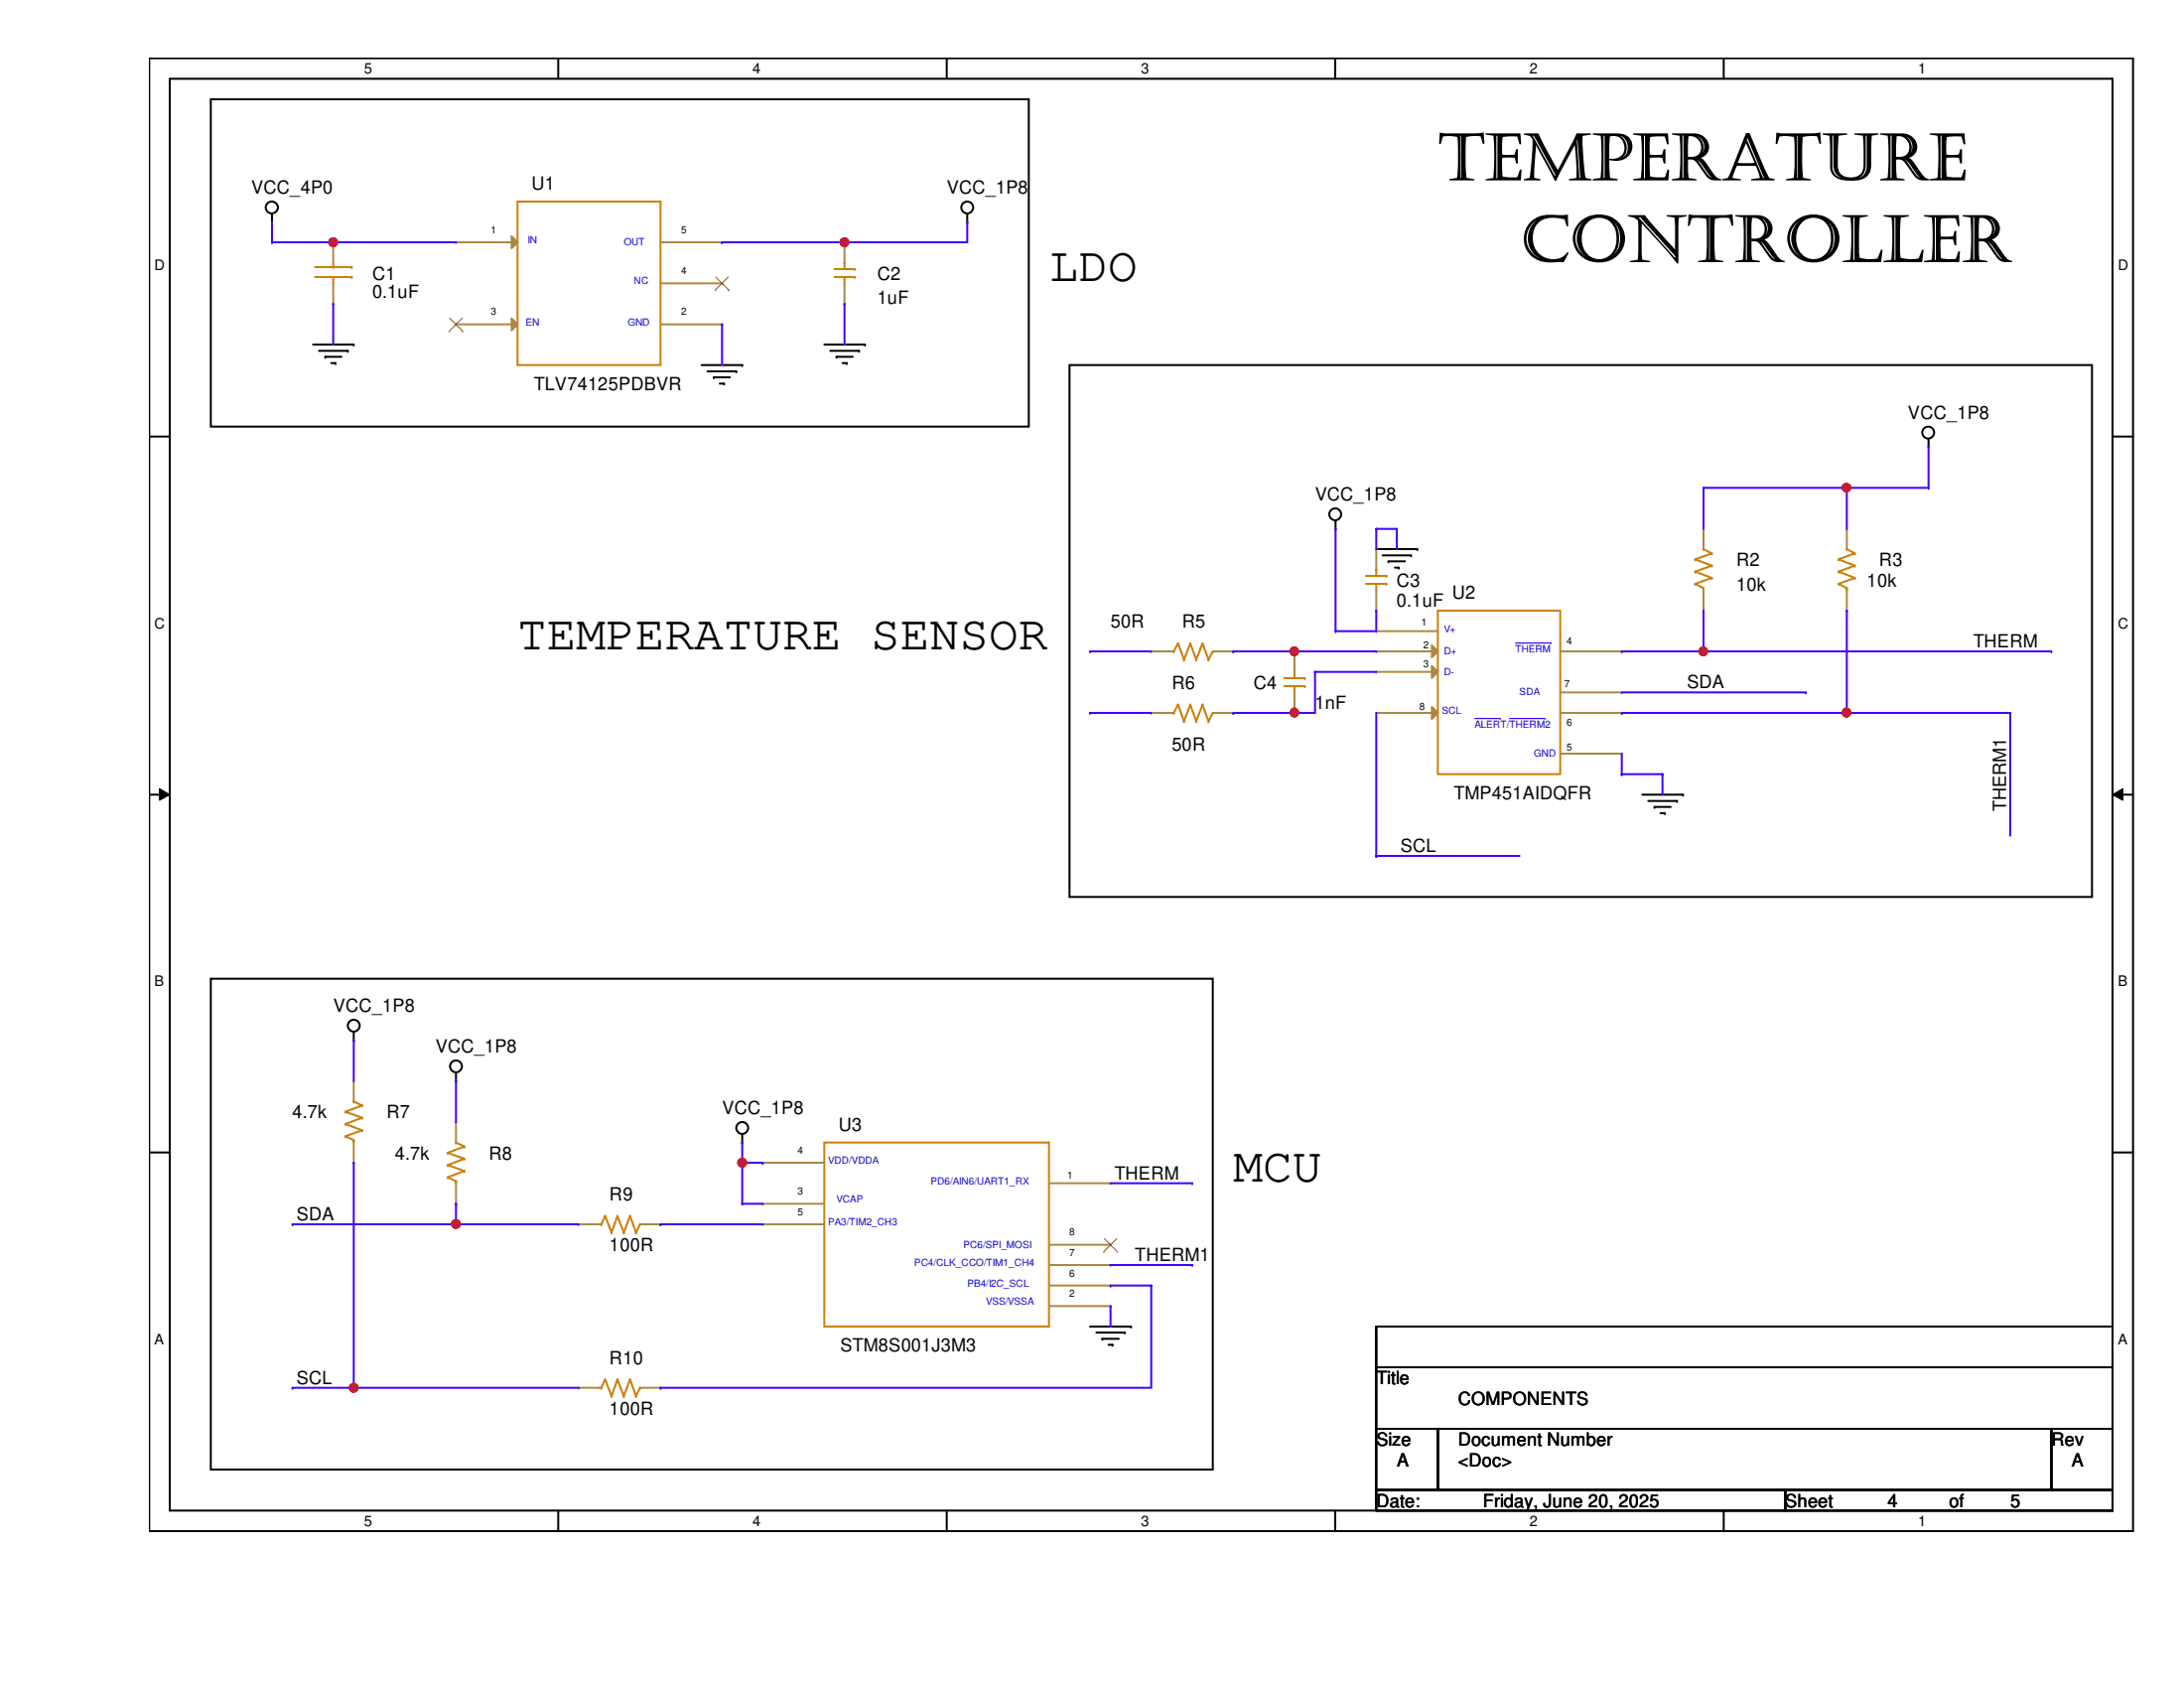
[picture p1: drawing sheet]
<svg xmlns="http://www.w3.org/2000/svg" width="279mm" height="216mm" viewBox="0 0 279 216" stroke-linecap="round" stroke-linejoin="round" font-family="sans-serif">
<path d="M19.1 7.5h253.8v188.3h-253.8zM21.7 10.1h248.6v183.1h-248.6z" fill="none" stroke="#000" stroke-width=".25"/>
<g fill="#fff">
<path d="M46.6 7.7h1v2.1h-1z"/>
<path d="M46.6 193.5h1v2.1h-1z"/>
</g>
<path d="M71.4 7.5v2.6M71.4 193.2v2.6" fill="none" stroke="#000" stroke-width=".25"/>
<g fill="#fff">
<path d="M96.3 7.7h1v2.1h-1z"/>
<path d="M96.3 193.5h1v2.1h-1z"/>
</g>
<path d="M121.1 7.5v2.6M121.1 193.2v2.6" fill="none" stroke="#000" stroke-width=".25"/>
<g fill="#fff">
<path d="M146 7.7h1v2.1h-1z"/>
<path d="M146 193.5h1v2.1h-1z"/>
</g>
<path d="M170.8 7.5v2.6M170.8 193.2v2.6" fill="none" stroke="#000" stroke-width=".25"/>
<g fill="#fff">
<path d="M195.7 7.7h1v2.1h-1z"/>
<path d="M195.7 193.5h1v2.1h-1z"/>
</g>
<path d="M220.5 7.5v2.6M220.5 193.2v2.6" fill="none" stroke="#000" stroke-width=".25"/>
<g fill="#fff">
<path d="M245.4 7.7h1v2.1h-1z"/>
<path d="M245.4 193.5h1v2.1h-1z"/>
<path d="M19.8 32.9h1.3v2.1h-1.3z"/>
<path d="M270.9 32.9h1.3v2.1h-1.3z"/>
<path d="M19.8 78.7h1.3v2.1h-1.3z"/>
<path d="M270.9 78.7h1.3v2.1h-1.3z"/>
</g>
<path d="M19.1 55.8h2.6M270.3 55.8h2.6" fill="none" stroke="#000" stroke-width=".25"/>
<g fill="#fff">
<path d="M19.8 124.5h1.2v2.1h-1.2z"/>
<path d="M270.9 124.5h1.3v2.1h-1.3z"/>
</g>
<path d="M19.1 101.6h2.6M270.3 101.6h2.6" fill="none" stroke="#000" stroke-width=".25"/>
<path d="M20.4 100.9l1.3 .7-1.3 .8zM270.3 101.6l1.3-.7v1.5z" fill="#000"/>
<path d="M20.4 100.9l1.3 .7-1.3 .8zM270.3 101.6l1.3-.7v1.5z" fill="none" stroke="#000" stroke-width=".13"/>
<g fill="#fff">
<path d="M19.8 170.3h1.2v2h-1.2z"/>
<path d="M270.9 170.3h1.3v2h-1.3z"/>
</g>
<g fill="none" stroke="#000" stroke-width=".25">
<path d="M27 12.7h104.6v41.9h-104.6zM34.8 28.4h.1M34.8 27.3v1.1M123.7 28.4h.1M123.7 27.3v1.1M40 44.1h5.3M40.8 44.9h3.7M41.6 45.6h.1M41.6 45.6h2.1M42.4 46.4h.5M42.9 46.4h.1M44.5 44.9h.1"/>
<path d="M45.3 44.1h.1M89.7 46.7h5.3M90.5 47.5h3.7M91.3 48.3h.1M91.3 48.3h2.1M92.1 49.1h.5M92.6 49.1h.1M94.2 47.5h.1M95 46.7h.1M105.5 44.1h5.2M106.2 44.9h3.7M107 45.6h.1"/>
<path d="M107 45.6h2.1M107.8 46.4h.5M108.3 46.4h.1M109.9 44.9h.1M110.7 44.1h.1M136.8 46.7h130.8v68h-130.8zM246.7 57.1h.1M246.7 56.1v1M170.9 67.6h.1M170.9 66.6v1M176.1 70.2h5.2M176.9 71h3.6"/>
<path d="M177.6 71.8h.1M177.6 71.8h2.1M178.4 72.6h.5M178.9 72.6h.1M180.5 71h.1M181.3 70.2h.1M210.1 101.6h5.2M210.9 102.4h3.6M211.7 103.2h.1M211.7 103.2h2M212.4 104h.6M213 104h.1"/>
<path d="M214.5 102.4h.1M215.3 101.6h.1M27 125.2h128.2v62.8h-128.2zM45.3 133.1h.1M45.3 132v1.1M58.3 138.3h.1M58.3 137.2v1.1M19.1 147.4h2.6M95 146.1h.1M95 145.1v1M270.3 147.4h2.6M139.4 169.7h5.3"/>
<path d="M140.3 170.4h3.6M141 171.2h.1M141 171.2h2.1M141.8 172h.5M142.3 172h.1M143.9 170.4h.1M144.7 169.7h.1M176.1 169.7h94.2v5.2h-94.2zM176.1 174.9h94.2v7.9h-94.2zM176.1 182.8h7.8v7.8h-7.8zM176.1 190.6h52.3v2.6h-52.3zM183.9 182.8h78.5v7.8h-78.5z"/>
<path d="M228.4 190.6h41.9v2.6h-41.9zM262.4 182.8h7.9v7.8h-7.9z"/>
<circle cx="34.8" cy="26.5" r=".77"/>
<circle cx="123.7" cy="26.5" r=".76"/>
<circle cx="246.7" cy="55.3" r=".76"/>
<circle cx="170.8" cy="65.8" r=".76"/>
<circle cx="45.3" cy="131.2" r=".76"/>
<circle cx="58.3" cy="136.4" r=".76"/>
<circle cx="95" cy="144.3" r=".76"/>
</g>
<g fill="none" stroke="#cc8006" stroke-width=".25">
<path d="M40.3 35.4h4.7M40.3 34.2h4.7M42.6 34.2h.1M42.6 35.4h.1M42.6 33.6v.6M42.6 35.4v.8M45 35.4h.1M45 34.2h.1M66.2 25.8h18.3v20.9h-18.3zM174.8 74.7h2.6M174.8 73.7h2.6M176.1 72.9h.1"/>
<path d="M176.1 74.7h.1M176.1 72.9v.8M176.1 74.7v.8M177.4 74.7h.1M177.4 73.7h.1M149.9 91.2h.3M149.9 83.3h.3M150.2 91.2h.1M150.2 83.3h.1M150.7 90.1h.1M150.7 82.3h.1M150.7 90.1l-.5 1.1"/>
<path d="M150.7 90.1l.8 2.1M150.7 82.3l-.5 1M150.7 82.3l.8 2.1M151.5 92.2h.1M151.5 84.4h.1M152.3 90.1h.1M152.3 82.3h.1M152.3 90.1l-.8 2.1M152.3 90.1l.7 2.1M152.3 82.3l-.8 2.1M152.3 82.3l.7 2.1M153 92.2h.1"/>
<path d="M153 84.4h.1M153.8 90.1h.1M153.8 82.3h.1M153.8 90.1l-.8 2.1M153.8 90.1l.8 2.1M153.8 82.3l-.8 2.1M153.8 82.3l.8 2.1M154.6 92.2h.1M154.6 84.4h.1M155.2 91.2h.1M155.2 83.3h.1M155.2 91.2l-.6 1"/>
<path d="M155.2 83.3l-.6 1.1M44.2 145.3h.1M44.2 143.8h.1M44.2 142.2h.1M44.2 145.3l1.1 .5M44.2 143.8l2.1 .8M44.2 142.2l2.1 .8M45.3 140.9h.1M45.3 145.8h.1M45.3 140.9l1 .5M45.3 145.8v.3M46.3 144.6h.1"/>
<path d="M46.3 143h.1M46.3 141.4h.1M46.3 144.6l-2.1 .7M46.3 143l-2.1 .8M46.3 141.4l-2.1 .8M76.7 156.6h.2M76.9 156.6h.1M77.4 155.5h.1M77.4 155.5l-.5 1.1M77.4 155.5l.8 2.1M78.2 157.6h.1M79 155.5h.1"/>
<path d="M79 155.5l-.8 2.1M79 155.5l.8 2.1M79.8 157.6h.1M80.6 155.5h.1M80.6 155.5l-.8 2.1M80.6 155.5l.8 2.1M81.4 157.6h.1M81.9 156.6h.1M81.9 156.6l-.5 1M105.5 146.1h28.7v23.6h-28.7zM76.7 177.5h.2M76.9 177.5h.1"/>
<path d="M77.4 176.4h.1M77.4 176.4l-.5 1.1M77.4 176.4l.8 2.2M78.2 178.6h.1M79 176.4h.1M79 176.4l-.8 2.2M79 176.4l.8 2.2M79.8 178.6h.1M80.6 176.4h.1M80.6 176.4l-.8 2.2M80.6 176.4l.8 2.2M81.4 178.6h.1"/>
<path d="M81.9 177.5h.1M81.9 177.5l-.5 1.1"/>
</g>
<g fill="none" stroke="#a84" stroke-width=".25">
<path d="M42.6 31h.1M42.6 38.9h.1M42.6 31v2.6M42.6 36.2v2.7M176.1 78.1h.1M176.1 70.2h.1M176.1 70.2v2.7M176.1 75.5v2.6M147.3 91.2h.1M147.3 83.3h.1M147.3 91.2h2.6M147.3 83.3h2.6"/>
<path d="M155.2 91.2h2.6M155.2 83.3h2.6M157.8 91.2h.1M157.8 83.3h.1M45.3 138.3h.1M45.3 138.3v2.6M45.3 148.7h.1M45.3 146.1v2.6M74 156.6h.1M74 156.6h2.7M81.9 156.6h2.6M84.5 156.6h.1"/>
<path d="M97.6 154h.1M97.6 148.7h.1M97.6 156.6h.1M97.6 156.6h7.9M97.6 154h7.9M97.6 148.7h7.9M134.2 151.3h7.9M134.2 159.2h7.9M142.1 151.3h.1M142.1 159.2h.1M74 177.5h.1M74 177.5h2.7"/>
<path d="M81.9 177.5h2.6M84.5 177.5h.1M134.2 167h7.9M134.2 164.4h7.9M134.2 161.8h7.9M142.1 167h.1M142.1 164.4h.1M142.1 161.8h.1"/>
</g>
<path d="M141.3 158.4l1.6 1.7M142.9 158.4l-1.7 1.7M141.2 160.1h.1M142.9 160.1h.1" fill="none" stroke="#804000" stroke-width=".13"/>
<path d="M65.4 30.2l.8 .8-.8 .7z" fill="#a84"/>
<path d="M58.3 31h.1M58.3 31h7.9M65.4 30.2l.8 .8-.8 .7zM84.5 41.5h7.9M92.4 41.5h.1" fill="none" stroke="#a84" stroke-width=".25"/>
<path d="M65.4 40.7l.8 .8-.8 .7z" fill="#a84"/>
<g fill="none" stroke="#a84" stroke-width=".25">
<path d="M84.5 36.2h7.9M84.5 31h7.9M92.4 36.2h.1M92.4 31h.1M58.3 41.5h.1M58.3 41.5h7.9M65.4 40.7l.8 .8-.8 .7zM217.9 67.6h.1M217.9 78.1h.1M217.9 67.6v2.6M217.9 75.5v2.6M165.6 91.2h.1"/>
<path d="M165.6 83.3h.1M165.6 83.3v2.6M165.6 88.6v2.6M176.1 80.7h.1M176.1 80.7h7.8"/>
</g>
<path d="M91.5 37.1h.1M91.6 35.4l1.6 1.7M93.2 35.4l-1.7 1.7M93.2 37.1h.1M57.5 42.3h.1M57.5 40.7l1.7 1.6M59.1 40.7l-1.6 1.6M59.2 42.3h.1" fill="none" stroke="#804000" stroke-width=".13"/>
<g fill="none" stroke="#cc8006" stroke-width=".25">
<path d="M183.9 78.1h15.7v20.9h-15.7zM216.9 74.7h.1M216.9 73.1h.1M216.9 71.5h.1M216.9 74.7l1 .5M216.9 73.1l2.1 .8M216.9 71.5l2.1 .8M217.9 70.2h.1M217.9 75.2h.1M217.9 70.2l1.1 .6M217.9 75.2v.3M219 73.9h.1"/>
<path d="M219 72.3h.1M219 70.8h.1M219 73.9l-2.1 .8M219 72.3l-2.1 .8M219 70.8l-2.1 .7M164.3 87.8h2.6M164.3 86.7h2.6M165.6 85.9h.1M165.6 87.8h.1M165.6 85.9v.8M165.6 87.8v.8M166.9 87.8h.1"/>
<path d="M166.9 86.7h.1"/>
</g>
<path d="M183.2 82.5l.7 .8-.7 .8z" fill="#a84"/>
<path d="M176.1 83.3h.1M176.1 83.3h7.8M183.2 82.5l.7 .8-.7 .8z" fill="none" stroke="#a84" stroke-width=".25"/>
<path d="M183.2 85.2l.7 .7-.7 .8z" fill="#a84"/>
<path d="M176.1 85.9h.1M176.1 85.9h7.8M183.2 85.2l.7 .7-.7 .8zM199.6 83.3h7.9M199.6 96.4h7.9M199.6 91.2h7.9M199.6 88.6h7.9M207.5 83.3h.1M207.5 96.4h.1M207.5 91.2h.1M207.5 88.6h.1" fill="none" stroke="#a84" stroke-width=".25"/>
<path d="M188.6 91.9h3.3M191.9 91.9h.1M193.1 91.9h4.6M193.8 82.3h4.6M197.7 91.9h.1M198.4 82.3h.1" fill="none" stroke="#00c" stroke-width=".13"/>
<path d="M183.2 90.4l.7 .8-.7 .7z" fill="#a84"/>
<g fill="none" stroke="#a84" stroke-width=".25">
<path d="M108 38.9h.1M108 31h.1M108 31v2.6M108 36.2v2.7M236.3 67.6h.1M236.3 78.1h.1M236.3 67.6v2.6M236.3 75.5v2.6M176.1 91.2h.1M176.1 91.2h7.8M183.2 90.4l.7 .8-.7 .7zM58.3 143.5h.1"/>
<path d="M58.3 154h.1M58.3 143.5v2.6M58.3 151.3v2.7"/>
</g>
<g fill="none" stroke="#cc8006" stroke-width=".25">
<path d="M106.8 35.4h2.5M106.8 34.4h2.5M108 33.6h.1M108 35.4h.1M108 33.6v.8M108 35.4v.8M109.3 35.4h.1M109.3 34.4h.1M235.2 74.7h.1M235.2 73.1h.1M235.2 71.5h.1M235.2 74.7l1.1 .5"/>
<path d="M235.2 73.1l2.1 .8M235.2 71.5l2.1 .8M236.3 70.2h.1M236.3 75.2h.1M236.3 70.2l1 .6M236.3 75.2v.3M237.3 73.9h.1M237.3 72.3h.1M237.3 70.8h.1M237.3 73.9l-2.1 .8M237.3 72.3l-2.1 .8M237.3 70.8l-2.1 .7"/>
<path d="M57.3 150.6h.1M57.3 149h.1M57.3 147.4h.1M57.3 150.6l1 .5M57.3 149l2.1 .8M57.3 147.4l2.1 .8M58.3 146.1h.1M58.3 151.1h.1M58.3 146.1l1.1 .5M58.3 151.1v.2M59.4 149.8h.1M59.4 148.2h.1"/>
<path d="M59.4 146.6h.1M59.4 149.8l-2.1 .8M59.4 148.2l-2.1 .8M59.4 146.6l-2.1 .8"/>
</g>
<path d="M42.6 31h.1M42.6 31h15.7" fill="none" stroke="#4200ff" stroke-width=".25"/>
<circle cx="42.6" cy="31" r=".51" fill="#f00"/>
<circle cx="42.6" cy="31" r=".51" fill="none" stroke="#f00" stroke-width=".25"/>
<path d="M92.4 31h.1M92.4 31h31.3M108 31h.1M92.4 41.5h.1M92.4 41.5v5.2" fill="none" stroke="#4200ff" stroke-width=".25"/>
<circle cx="108" cy="31" r=".51" fill="#f00"/>
<circle cx="108" cy="31" r=".51" fill="none" stroke="#f00" stroke-width=".25"/>
<g fill="none" stroke="#4200ff" stroke-width=".25">
<path d="M34.8 28.4h.1M34.8 31h.1M34.8 28.4v2.6M34.8 31h7.8M42.6 38.9h.1M42.6 38.9v5.2M108 38.9h.1M108 38.9v5.2M123.7 28.4h.1M123.7 28.4v2.6M37.4 156.6h.1M37.4 156.6h20.9"/>
<path d="M84.5 156.6h.1M84.5 156.6h13.1"/>
</g>
<circle cx="58.3" cy="156.5" r=".51" fill="#f00"/>
<circle cx="58.3" cy="156.5" r=".51" fill="none" stroke="#f00" stroke-width=".25"/>
<g fill="none" stroke="#4200ff" stroke-width=".25">
<path d="M45.3 133.1h.1M45.3 133.1v5.2M58.3 138.3h.1M58.3 138.3v5.2M45.3 148.7h.1M45.3 148.7v28.8h-7.9M58.3 154h.1M58.3 156.6h.1M58.3 154v2.6M58.3 156.6h15.7M37.4 177.5h.1M84.5 177.5h.1"/>
<path d="M142.1 164.4h.1M142.1 164.4h5.2M147.3 164.4h.1M147.3 164.4v13.1h-62.8"/>
</g>
<circle cx="45.3" cy="177.5" r=".51" fill="#f00"/>
<circle cx="45.3" cy="177.5" r=".51" fill="none" stroke="#f00" stroke-width=".25"/>
<path d="M246.7 57.1v5.3M217.9 62.4h.1M217.9 62.4h28.8M217.9 62.4v5.2M236.3 62.4h.1M246.7 62.4h.1M45.3 177.5h.1M45.3 177.5h28.7M142.1 167h.1M142.1 167v2.7" fill="none" stroke="#4200ff" stroke-width=".25"/>
<circle cx="236.2" cy="62.4" r=".5" fill="#f00"/>
<circle cx="236.2" cy="62.4" r=".5" fill="none" stroke="#f00" stroke-width=".25"/>
<g fill="none" stroke="#4200ff" stroke-width=".25">
<path d="M170.9 67.6h.1M170.9 67.6v13.1M176.1 67.6h.1M176.1 78.1h.1M176.1 67.6v2.6M176.1 78.1v2.6h-5.2M176.1 67.6h2.6M178.7 67.6h.1M178.7 67.6v2.6M217.9 78.1h.1M217.9 78.1v5.2M236.3 62.4h.1"/>
<path d="M236.3 78.1h.1M236.3 62.4v5.2M236.3 78.1v13.1M139.4 83.3h.1M139.4 83.3h7.9M157.8 83.3h.1M157.8 83.3h18.3M165.6 83.3h.1M170.9 80.7h.1"/>
</g>
<circle cx="165.6" cy="83.3" r=".5" fill="#f00"/>
<circle cx="165.6" cy="83.3" r=".5" fill="none" stroke="#f00" stroke-width=".25"/>
<path d="M207.5 83.3h.1M207.5 83.3h10.4" fill="none" stroke="#4200ff" stroke-width=".25"/>
<circle cx="217.9" cy="83.3" r=".5" fill="#f00"/>
<circle cx="217.9" cy="83.3" r=".5" fill="none" stroke="#f00" stroke-width=".25"/>
<path d="M139.4 91.2h.1M139.4 91.2h7.9M157.8 91.2h.1M157.8 91.2h7.8M168.2 85.9h.1M168.2 85.9h7.9M168.2 85.9v5.3M207.5 88.6h23.5M217.9 83.3h44.5M231 88.6h.1M262.4 83.3h.1" fill="none" stroke="#4200ff" stroke-width=".25"/>
<circle cx="165.6" cy="91.1" r=".5" fill="#f00"/>
<circle cx="165.6" cy="91.1" r=".5" fill="none" stroke="#f00" stroke-width=".25"/>
<path d="M165.6 91.2h.1M165.6 91.2h2.6M207.5 91.2h.1M207.5 91.2h28.8" fill="none" stroke="#4200ff" stroke-width=".25"/>
<circle cx="236.2" cy="91.1" r=".51" fill="#f00"/>
<circle cx="236.2" cy="91.1" r=".51" fill="none" stroke="#f00" stroke-width=".25"/>
<g fill="none" stroke="#4200ff" stroke-width=".25">
<path d="M207.5 99h.1M207.5 99h5.2M212.7 99h.1M212.7 99v2.6M236.3 91.2h.1M236.3 91.2h20.9M257.2 91.2h.1M257.2 91.2v15.7M176.1 109.5h.1M176.1 109.5h18.3M95 154h.1M95 148.7h.1"/>
<path d="M95 148.7h2.6M95 154h2.6M95 148.7v5.3M97.6 148.7h.1"/>
</g>
<circle cx="95" cy="148.7" r=".51" fill="#f00"/>
<circle cx="95" cy="148.7" r=".51" fill="none" stroke="#f00" stroke-width=".25"/>
<path d="M176.1 91.2v18.3M207.5 99h.1M207.5 96.4v2.6M176.1 109.5h.1M95 146.1h.1M95 146.1v2.6M142.1 151.3h10.4M152.5 151.3h.1M142.1 161.8h10.4M152.5 161.8h.1" fill="none" stroke="#4200ff" stroke-width=".25"/>
<circle cx="42.6" cy="31" r=".51" fill="#f00"/>
<circle cx="42.6" cy="31" r=".51" fill="none" stroke="#f00" stroke-width=".25"/>
<circle cx="108" cy="31" r=".51" fill="#f00"/>
<circle cx="108" cy="31" r=".51" fill="none" stroke="#f00" stroke-width=".25"/>
<circle cx="58.3" cy="156.5" r=".51" fill="#f00"/>
<circle cx="58.3" cy="156.5" r=".51" fill="none" stroke="#f00" stroke-width=".25"/>
<circle cx="45.3" cy="177.5" r=".51" fill="#f00"/>
<circle cx="45.3" cy="177.5" r=".51" fill="none" stroke="#f00" stroke-width=".25"/>
<circle cx="236.2" cy="62.4" r=".5" fill="#f00"/>
<circle cx="236.2" cy="62.4" r=".5" fill="none" stroke="#f00" stroke-width=".25"/>
<circle cx="165.6" cy="83.3" r=".5" fill="#f00"/>
<circle cx="165.6" cy="83.3" r=".5" fill="none" stroke="#f00" stroke-width=".25"/>
<circle cx="217.9" cy="83.3" r=".5" fill="#f00"/>
<circle cx="217.9" cy="83.3" r=".5" fill="none" stroke="#f00" stroke-width=".25"/>
<circle cx="165.6" cy="91.1" r=".5" fill="#f00"/>
<circle cx="165.6" cy="91.1" r=".5" fill="none" stroke="#f00" stroke-width=".25"/>
<circle cx="236.2" cy="91.1" r=".51" fill="#f00"/>
<circle cx="236.2" cy="91.1" r=".51" fill="none" stroke="#f00" stroke-width=".25"/>
<circle cx="95" cy="148.7" r=".51" fill="#f00"/>
<circle cx="95" cy="148.7" r=".51" fill="none" stroke="#f00" stroke-width=".25"/>
<g font-size="8.3">
<text x="183.9" y="23.1">TEMPERATURE</text>
<text x="194.4" y="33.5">CONTROLLER</text>
</g>
<g font-size="6.3">
<text x="134.2" y="35.9">LDO</text>
<text x="66.2" y="83.1">TEMPERATURE SENSOR</text>
<text x="157.8" y="151.1">MCU</text>
</g>
<g font-size="2.3">
<text x="32.2" y="24.8">VCC_4P0</text>
<text x="68" y="24.3">U1</text>
<text x="121.1" y="24.8">VCC_1P8</text>
<text x="47.6" y="35.8">C1</text>
<text x="112.2" y="35.8">C2</text>
<text x="47.6" y="38.1">0.1uF</text>
<text x="112.2" y="38.9">1uF</text>
<text x="68.3" y="49.9">TLV74125PDBVR</text>
<text x="244.1" y="53.6">VCC_1P8</text>
<text x="168.2" y="64">VCC_1P8</text>
<text x="178.7" y="75">C3</text>
<text x="178.7" y="77.6">0.1uF</text>
<text x="185.8" y="76.6">U2</text>
<text x="222.1" y="72.4">R2</text>
<text x="222.1" y="75.6">10k</text>
<text x="238.8" y="75">10k</text>
<text x="240.4" y="72.4">R3</text>
<text x="142.1" y="80.3">50R</text>
<text x="151.2" y="80.3">R5</text>
<text x="252.4" y="82.8">THERM</text>
<text x="149.9" y="88.1">R6</text>
<text x="160.4" y="88.1">C4</text>
<text x="215.8" y="88.1">SDA</text>
<text x="149.9" y="96">50R</text>
<text x="168.2" y="90.7">1nF</text>
<text x="186" y="102.2">TMP451AIDQFR</text>
<text x="256.7" y="103.8" transform="rotate(-90 256.7 103.8)">THERM1</text>
<text x="179.2" y="109">SCL</text>
<text x="42.6" y="129.5">VCC_1P8</text>
<text x="55.7" y="134.7">VCC_1P8</text>
<text x="37.4" y="143">4.7k</text>
<text x="49.4" y="143">R7</text>
<text x="92.4" y="142.5">VCC_1P8</text>
<text x="50.5" y="148.3">4.7k</text>
<text x="62.5" y="148.3">R8</text>
<text x="107.3" y="144.6">U3</text>
<text x="78" y="153.5">R9</text>
<text x="142.6" y="150.8">THERM</text>
<text x="37.9" y="156.1">SDA</text>
<text x="78" y="160.1">100R</text>
<text x="145.2" y="161.3">THERM1</text>
<text x="107.5" y="172.9">STM8S001J3M3</text>
<text x="37.9" y="177">SCL</text>
<text x="78" y="174.5">R10</text>
<text x="176.1" y="177">Title</text>
<text x="186.5" y="179.7">COMPONENTS</text>
<text x="78" y="181">100R</text>
<text x="176.1" y="184.9">Size</text>
<text x="186.5" y="184.9">Document Number</text>
<text x="262.4" y="184.9">Rev</text>
<text x="178.7" y="187.5">A</text>
<text x="186.5" y="187.5">&lt;Doc&gt;</text>
<text x="265" y="187.5">A</text>
<text x="176.1" y="192.7">Date:</text>
<text x="189.7" y="192.7">Friday, June 20, 2025</text>
<text x="228.4" y="192.7">Sheet</text>
<text x="241.5" y="192.7">4</text>
<text x="249.3" y="192.7">of</text>
<text x="257.2" y="192.7">5</text>
</g>
<g font-size="1.9">
<text x="46.6" y="9.4">5</text>
<text x="96.3" y="9.4">4</text>
<text x="146" y="9.4">3</text>
<text x="195.7" y="9.4">2</text>
<text x="245.4" y="9.4">1</text>
<text x="19.8" y="34.6">D</text>
<text x="270.9" y="34.6">D</text>
<text x="19.8" y="80.3">C</text>
<text x="270.9" y="80.3">C</text>
<text x="19.8" y="126.2">B</text>
<text x="270.9" y="126.2">B</text>
<text x="19.8" y="171.9">A</text>
<text x="270.9" y="171.9">A</text>
<text x="46.6" y="195.2">5</text>
<text x="96.3" y="195.2">4</text>
<text x="146" y="195.2">3</text>
<text x="195.7" y="195.2">2</text>
<text x="245.4" y="195.2">1</text>
</g>
<g font-size="1.3">
<text x="62.8" y="29.8">1</text>
<text x="87.1" y="29.8">5</text>
<text x="87.1" y="35.1">4</text>
<text x="62.8" y="40.3">3</text>
<text x="87.1" y="40.3">2</text>
<text x="181.8" y="80.1">1</text>
<text x="182.1" y="82.9">2</text>
<text x="200.4" y="82.4">4</text>
<text x="182.1" y="85.3">3</text>
<text x="200.2" y="87.9">7</text>
<text x="181.6" y="90.8">8</text>
<text x="200.4" y="92.9">6</text>
<text x="200.4" y="96">5</text>
<text x="102" y="147.6">4</text>
<text x="102" y="152.8">3</text>
<text x="102" y="155.4">5</text>
<text x="136.6" y="150.7">1</text>
<text x="136.8" y="160.7">7</text>
<text x="136.8" y="158">8</text>
<text x="136.8" y="165.9">2</text>
<text x="136.8" y="163.3">6</text>
</g>
<g font-size="1.3" fill="#00c">
<text x="67.5" y="31.2">IN</text>
<text x="79.8" y="31.4">OUT</text>
<text x="67.2" y="41.6">EN</text>
<text x="80.3" y="41.6">GND</text>
<text x="81.1" y="36.4">NC</text>
<text x="184.7" y="80.9">V+</text>
<text x="184.7" y="83.7">D+</text>
<text x="193.8" y="83.5">THERM</text>
<text x="184.7" y="86.4">D-</text>
<text x="194.4" y="88.9">SDA</text>
<text x="184.4" y="91.3">SCL</text>
<text x="188.6" y="93.1">ALERT/THERM2</text>
<text x="196.2" y="96.8">GND</text>
<text x="106" y="148.9">VDD/VDDA</text>
<text x="107" y="153.8">VCAP</text>
<text x="119" y="151.5">PD6/AIN6/UART1_RX</text>
<text x="106" y="156.7">PA3/TIM2_CH3</text>
<text x="117" y="162">PC4/CLK_CCO/TIM1_CH4</text>
<text x="123.2" y="159.6">PC6/SPI_MOSI</text>
<text x="123.7" y="164.5">PB4/I2C_SCL</text>
<text x="126.1" y="166.9">VSS/VSSA</text>
</g>
</svg>
